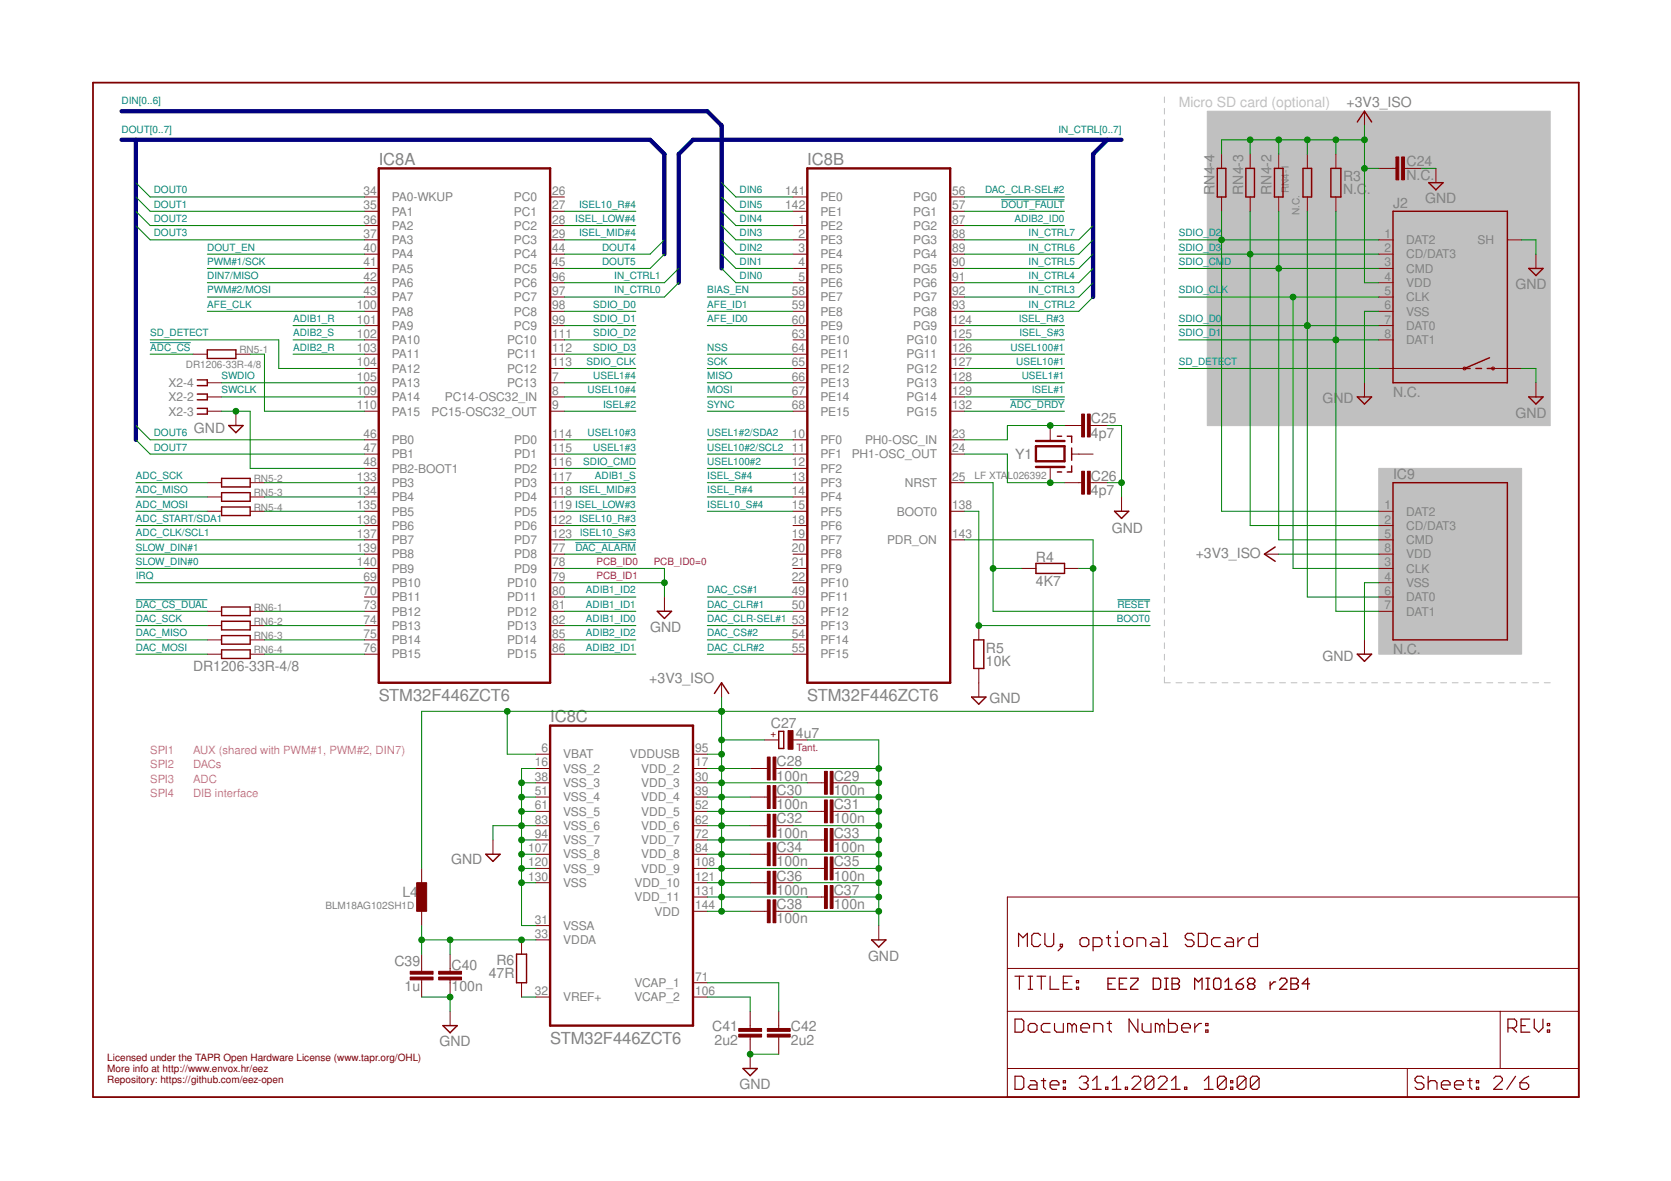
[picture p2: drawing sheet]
<svg xmlns="http://www.w3.org/2000/svg" width="297mm" height="210mm" viewBox="0 0 297 210" stroke-linecap="round" stroke-linejoin="round" font-family="sans-serif">
<g fill="none" stroke="#c0c0c0" stroke-width=".18">
<path d="M207 17.2v1M207 19.3v1M207 21.3v1M207 23.3v1M207 25.3v1M207 27.3v1.1M207 29.4v1M207 31.4v1M207 33.4v1M207 35.4v1M207 37.4v1.1M207 39.5v1"/>
<path d="M207 41.5v1M207 43.5v1M207 45.5v1M207 47.6v1M207 49.6v1M207 51.6v1M207 53.6v1M207 55.6v1.1M207 57.7v1M207 59.7v1M207 61.7v1M207 63.7v1"/>
<path d="M207 65.7v1.1M207 67.8v1M207 69.8v1M207 71.8v1M207 73.8v1M207 75.9v1M207 77.9v1M207 79.9v1M207 81.9v1M207 83.9v1.1M207 86v1M207 88v1"/>
<path d="M207 90v1M207 92v1M207 94v1.1M207 96.1v1M207 98.1v1M207 100.1v1M207 102.1v1M207 104.2v1M207 106.2v1M207 108.2v1M207 110.2v1M207 112.2v1.1"/>
<path d="M207 114.3v1M207 116.3v1M207 118.3v1M207 120.3v1h1M209 121.3h1.1M211.1 121.3h1M213.1 121.3h1.1M215.2 121.3h1M217.2 121.3h1.1M219.3 121.3h1M221.3 121.3h1.1M223.4 121.3h1"/>
<path d="M225.4 121.3h1.1M227.5 121.3h1M229.5 121.3h1M231.5 121.3h1.1M233.6 121.3h1.1M235.6 121.3h1.1M237.7 121.3h1M239.7 121.3h1.1M241.8 121.3h1M243.8 121.3h1.1M245.9 121.3h1M247.9 121.3h1.1"/>
<path d="M250 121.3h1M252 121.3h1.1M254.1 121.3h1M256.1 121.3h1.1M258.1 121.3h1.1M260.2 121.3h1M262.2 121.3h1.1M264.3 121.3h1M266.3 121.3h1.1M268.4 121.3h1M270.4 121.3h1.1M272.5 121.3h1"/>
<path d="M274.5 121.3h1.1"/>
</g>
<g fill="#c0c0c0" stroke="#c0c0c0" stroke-width=".18">
<path d="M214.6 19.8h61v55.8h-61z"/>
<path d="M245.1 83.2h25.4v33.1h-25.4z"/>
</g>
<g fill="none" stroke="#800000" stroke-width=".21">
<path d="M180.4 173.5h1.6M181.1 168.2v-2.3l.7 .8 .8-.8v2.3M181.2 173.5v2.3M182.8 173.5h.8M182.8 175.8h.8M183.2 173.5v2.3M184.3 173.5h1.6M185 166.3l-.4-.4h-.8l-.4 .4v1.5l.4 .4h.8l.4-.4M185.1 173.5v2.3M185.7 165.9v1.9l.4 .4h.8l.4-.4v-1.9M186.7 173.5v2.3h1.5M188.5 167.8h.4v.4h-.4z"/>
<path d="M188.9 168.2l-.8 .8M189 174.7h.8M190.6 173.5h-1.6v2.3h1.6M191.3 175.5h.4v.3h-.4zM191.3 174.3h.4v.4h-.4zM192 167l.4-.3h.7l.4 .3v.8l-.4 .4h-.7l-.4-.4zM194.3 168.2h1.2l.4-.4v-.8l-.4-.3h-1.2v2.3M196.7 166.7h.7M197 166.3v1.5l.4 .4M198.2 168.2h.8M198.2 166.7h.4v1.5M198.6 165.5v.4"/>
<path d="M199.8 167l.4-.3h.7l.4 .3v.8l-.4 .4h-.7l-.4-.4zM202.1 168.2v-1.5h1.2l.4 .3v1.2M204.9 166.7h.7l.4 .3v1.2h-1.1l-.5-.4 .5-.4h1.1M206.8 165.9h.4v2.3M206.8 168.2h.8M212.2 166.3l-.3-.4h-.8l-.4 .4v.4l.4 .3h.8l.3 .4v.4l-.3 .4h-.8l-.4-.4M213 165.9h1.2l.4 .4v1.5l-.4 .4h-1.2zM216.9 166.7h-1.1l-.4 .3v.8l.4 .4h1.1M218.1 166.7h.8l.4 .3v1.2h-1.2l-.4-.4 .4-.4h1.2M220 166.7v1.5M221.2 166.7h-.4l-.8 .7M223.5 165.9v2.3h-1.1l-.4-.4v-.8l.4-.3h1.1"/>
<path d="M180.4 181.1h1.2l.4 .4v1.6l-.4 .4h-1.2zM180.4 191.3h1.2l.4 .4v1.5l-.4 .4h-1.2zM182.8 182.3l.4-.4h.7l.4 .4v.8l-.4 .4h-.7l-.4-.4zM183.2 192.1h.7l.4 .3v1.2h-1.1l-.4-.4 .4-.4h1.1M185.1 192.1h.8M185.5 191.7v1.5l.4 .4M186.7 192.8h1.5v-.4l-.4-.3h-.8l-.3 .3v.8l.3 .4h.8M186.7 181.9h-1.2l-.4 .4v.8l.4 .4h1.2M187.5 181.9v1.2l.3 .4h1.2v-1.6M189 193.2h.4v.4h-.4zM189 192.1h.4v.3h-.4zM190.6 182.3l-.4-.4h-.4v1.6"/>
<path d="M190.6 182.3l.4-.4 .3 .4v1.2M190.6 182.3v1.2M191.9 191.7l.4-.4h.7l.4 .4v.4l-.4 .3M192.1 182.7h1.6v-.4l-.4-.4h-.8l-.4 .4v.8l.4 .4h.8M192.6 192.4h.4M193 192.4l.4 .4v.4l-.4 .4h-.7l-.4-.4M194.2 193.6h1.5M194.2 192.1l.8-.8v2.3M194.5 183.5v-1.6h1.1l.4 .4v1.2M196.5 193.2h.4v.4h-.4zM196.8 181.9h.8M197.2 181.5v1.6l.4 .4"/>
<path d="M197.7 193.6h1.6M197.7 192.1l.8-.8v2.3M200 193.2h.4v.4h-.4zM201.2 191.7l.4-.4h.8l.4 .4v.4l-1.6 1.5h1.6M202.3 181.1v2.4l-1.6-2.4v2.4M203 181.9v1.2l.4 .4h1.2v-1.6M205.1 191.7v1.5l-.4 .4h-.8l-.3-.4M205.1 191.7l-.4-.4h-.8l-.3 .4v1.5M205.1 191.7l-1.5 1.5M205.9 191.7l.4-.4h.8l.4 .4v.4l-1.6 1.5h1.6M206.2 182.3l-.4-.4h-.4v1.6M206.2 182.3v1.2"/>
<path d="M206.2 182.3l.3-.4 .4 .4v1.2M207.7 181.1v2.4h1.2l.4-.4v-.8l-.4-.4h-1.2M208.2 193.6h1.6M208.2 192.1l.8-.8v2.3M210.1 182.7h1.5v-.4l-.4-.4h-.8l-.3 .4v.8l.3 .4h.8M210.6 193.2h.4v.4h-.4zM212.4 181.9v1.6M213.6 181.9h-.4l-.8 .8M214.1 193.6h1.5M214.1 192.1l.8-.8v2.3M214.3 183.1h.4v.4h-.4zM214.3 181.9h.4v.4h-.4z"/>
<path d="M218 191.7v1.5l-.4 .4h-.8l-.4-.4M218 191.7l-.4-.4h-.8l-.4 .4v1.5M218 191.7l-1.6 1.5M218.8 193.2h.3v.4h-.3zM218.8 192.1h.3v.3h-.3zM221.5 191.7v1.5l-.4 .4h-.8l-.4-.4M221.5 191.7l-.4-.4h-.8l-.4 .4v1.5M221.5 191.7l-1.6 1.5M223.8 191.7v1.5l-.4 .4h-.7l-.4-.4M223.8 191.7l-.4-.4h-.7l-.4 .4v1.5M223.8 191.7l-1.5 1.5M253.1 191.7l-.4-.4h-.8l-.4 .4v.4l.4 .3h.8l.4 .4v.4l-.4 .4h-.8l-.4-.4"/>
<path d="M253.9 192.4l.4-.3h.8l.3 .3v1.2M253.9 191.3v2.3M256.2 192.8h1.6v-.4l-.4-.3h-.8l-.4 .3v.8l.4 .4h.8M258.6 192.8h1.5v-.4l-.4-.3h-.7l-.4 .3v.8l.4 .4h.7M260.9 192.1h.8M261.3 191.7v1.5l.4 .4M262.4 193.2h.4v.4h-.4zM262.4 192.1h.4v.3h-.4zM265.5 191.7l.4-.4h.8l.4 .4v.4l-1.6 1.5h1.6M268.1 182.7h1.1l.4-.4v-.8l-.4-.4h-1.1v2.4M268.8 182.7l.8 .8M269.4 191.3l-1.6 2.3"/>
<path d="M270.2 192.4h1.2l.3 .4v.4l-.3 .4h-.8l-.4-.4zM270.4 182.3h.8M271.7 191.3l-.7 .4-.8 .7M271.9 181.1h-1.5v2.4h1.5M272.7 181.1v1.6l.8 .8 .8-.8v-1.6M275.1 183.1h.4v.4h-.4zM275.1 181.9h.4v.4h-.4z"/>
</g>
<path d="M16.5 14.7h264.1v180.3h-264.1z" fill="none" stroke="#800000" stroke-width=".32"/>
<g fill="none" stroke="#800000" stroke-width=".18">
<path d="M242.5 19.8v2.5M64.8 35h2.5M64.8 37.5h2.5M97.8 35h2.5M97.8 37.5h2.5M141 35h2.5M141 37.5h2.5M168.9 35h2.5M168.9 37.5h2.5M217.1 27.4v2.5M217.1 35v2.5M222.2 27.4v2.5"/>
<path d="M222.2 35v2.5M227.3 27.4v2.5M227.3 35v2.5M232.4 27.4v2.5M232.4 35v2.5M237.5 27.4v2.5M237.5 35v2.5M245.1 29.9h3M249.7 29.9h3M255.2 29.9v2.6M64.8 40.1h2.5M64.8 42.6h2.5"/>
<path d="M64.8 45.2h2.5M64.8 47.7h2.5M64.8 50.2h2.5M64.8 52.8h2.5M64.8 55.3h2.5M64.8 57.9h2.5M97.8 40.1h2.5M97.8 42.6h2.5M97.8 45.2h2.5M97.8 47.7h2.5M97.8 50.2h2.5M97.8 52.8h2.5"/>
<path d="M97.8 55.3h2.5M97.8 57.9h2.5M141 40.1h2.5M141 42.6h2.5M141 45.2h2.5M141 47.7h2.5M141 50.2h2.5M141 52.8h2.5M141 55.3h2.5M141 57.9h2.5M168.9 40.1h2.5M168.9 42.6h2.5"/>
<path d="M168.9 45.2h2.5M168.9 47.7h2.5M168.9 50.2h2.5M168.9 52.8h2.5M168.9 55.3h2.5M168.9 57.9h2.5M245.1 42.6h2.5M245.1 45.2h2.5M245.1 47.7h2.5M245.1 50.2h2.5M245.1 52.8h2.5M245.1 55.3h2.5"/>
<path d="M245.1 57.9h2.5M267.9 42.6h2.6M273 45.2v2.5M34.3 62.9h2.6M36.9 68h2.5M36.9 70.5h2.5M36.9 73.1h2.5M41.9 73.1v2.5M41.9 62.9h2.6M64.8 60.4h2.5M64.8 62.9h2.5M64.8 65.5h2.5"/>
<path d="M64.8 68h2.5M64.8 70.5h2.5M64.8 73.1h2.5M64.8 78.2h2.5M97.8 60.4h2.5M97.8 62.9h2.5M97.8 65.5h2.5M97.8 68h2.5M97.8 70.5h2.5M97.8 73.1h2.5M97.8 78.2h2.5M141 60.4h2.5"/>
<path d="M141 62.9h2.5M141 65.5h2.5M141 68h2.5M141 70.5h2.5M141 73.1h2.5M141 78.2h2.5M168.9 60.4h2.5M168.9 62.9h2.5M168.9 65.5h2.5M168.9 68h2.5M168.9 70.5h2.5M168.9 73.1h2.5"/>
<path d="M168.9 78.2h2.5M186.7 75.6v2.6M189.2 75.6h3.1M193.8 75.6h3M242.5 68v2.5M245.1 60.4h2.5M245.1 65.5h15.2M265.4 65.5h5.1M273 68v2.5M36.9 85.8h2.5M36.9 88.3h2.5M36.9 90.9h2.5"/>
<path d="M44.5 85.8h2.5M44.5 88.3h2.5M44.5 90.9h2.5M64.8 80.7h2.5M64.8 83.2h2.5M64.8 85.8h2.5M64.8 88.3h2.5M64.8 90.9h2.5M64.8 93.4h2.5M64.8 95.9h2.5M64.8 98.5h2.5M97.8 80.7h2.5"/>
<path d="M97.8 83.2h2.5M97.8 85.8h2.5M97.8 88.3h2.5M97.8 90.9h2.5M97.8 93.4h2.5M97.8 95.9h2.5M97.8 98.5h2.5M141 80.7h2.5M141 83.2h2.5M141 85.8h2.5M141 88.3h2.5M141 90.9h2.5"/>
<path d="M141 93.4h2.5M141 95.9h2.5M141 98.5h2.5M168.9 80.7h2.5M168.9 85.8h2.5M168.9 90.9h2.5M168.9 95.9h2.5M186.7 83.2v2.6M189.2 85.8h3.1M190.5 80.7h3.8M193.8 85.8h3M199.4 88.3v2.6"/>
<path d="M224.8 98.5h2.5M245.1 90.9h2.5M245.1 93.4h2.5M245.1 95.9h2.5M245.1 98.5h2.5M36.9 108.6h2.5M36.9 111.2h2.5M36.9 113.7h2.5M36.9 116.3h2.5M44.5 108.6h2.5M44.5 111.2h2.5M44.5 113.7h2.5"/>
<path d="M44.5 116.3h2.5M64.8 101h2.5M64.8 103.6h2.5M64.8 106.1h2.5M64.8 108.6h2.5M64.8 111.2h2.5M64.8 113.7h2.5M64.8 116.3h2.5M97.8 101h2.5M97.8 103.6h2.5M97.8 106.1h2.5M97.8 108.6h2.5"/>
<path d="M97.8 111.2h2.5M97.8 113.7h2.5M97.8 116.3h2.5M118.1 106.1v2.5M141 101h2.5M141 103.6h2.5M141 106.1h2.5M141 108.6h2.5M141 111.2h2.5M141 113.7h2.5M141 116.3h2.5M174 111.2v2.5"/>
<path d="M174 118.8v5.1M181.6 101h2.5M189.2 101h2.6M242.5 113.7v2.6M245.1 101h2.5M245.1 103.6h2.5M245.1 106.1h2.5M245.1 108.6h2.5M95.2 136.6h2.6M95.2 139.1h2.6M95.2 134h2.6M123.2 136.6h2.5"/>
<path d="M123.2 139.1h2.5M123.2 134h2.5M128.3 121.3v2.6M133.3 136.6h3.1M135.9 131.5h2.5M137.9 136.6h3.1M141 131.5h2.5M143.5 139.1h3.1M148.1 139.1h3M75 154.3v2.6M87.6 149.3v2.5M95.2 141.7h2.6"/>
<path d="M95.2 144.2h2.6M95.2 146.7h2.6M95.2 149.3h2.6M95.2 151.8h2.6M95.2 154.3h2.6M95.2 156.9h2.6M123.2 159.4h2.5M123.2 141.7h2.5M123.2 144.2h2.5M123.2 146.7h2.5M123.2 149.3h2.5M123.2 151.8h2.5"/>
<path d="M123.2 154.3h2.5M123.2 156.9h2.5M133.3 141.7h3.1M133.3 146.7h3.1M133.3 151.8h3.1M133.3 156.9h3.1M137.9 141.7h3.1M137.9 146.7h3.1M137.9 151.8h3.1M137.9 156.9h3.1M143.5 159.4h3.1M143.5 144.2h3.1"/>
<path d="M143.5 149.3h3.1M143.5 154.3h3.1M148.1 159.4h3M148.1 144.2h3M148.1 149.3h3M148.1 154.3h3M179.1 159.4h101.5v35.6h-101.5zM75 162v2.5M75 169.6v3M75 174.2v3M80 169.6v3M80 174.2v3"/>
<path d="M80 179.7v2.6M92.7 167v2.6M92.7 174.7v2.5M95.2 164.5h2.6M95.2 177.2h2.6M95.2 167h2.6M123.2 177.2h2.5M123.2 162h2.5M123.2 174.7h2.5M133.3 162h3.1M133.3 179.7v3.1M137.9 162h3.1"/>
<path d="M138.4 179.7v3.1M156.2 164.5v2.5M179.1 179.7h101.5M179.1 172.1h101.5M266.7 179.7v10.2M133.3 184.3v5.6M138.4 184.3v3.1M179.1 189.9h101.5M250.2 189.9v5.1"/>
<circle cx="260.3" cy="65.5" r=".25"/>
<circle cx="265.4" cy="65.5" r=".25"/>
</g>
<g fill="none" stroke="#800000" stroke-width=".23">
<path d="M197 174.9h.6M198.3 173.9h-1.3v1.9h1.3M199 174.9h.6M200.3 173.9h-1.3v1.9h1.3M201 173.9h1.3v.3l-1.3 1.3v.3h1.3M205 173.9h1l.3 .3v1.3l-.3 .3h-1zM207 173.9h.7M207 175.8h.7M207.3 173.9v1.9M208.3 173.9h1l.4 .3v.3l-.4 .4 .4 .3v.3l-.4 .3h-1zM208.3 174.9h1M212.4 175.8v-1.9l.6 .6 .7-.6v1.9"/>
<path d="M214.4 173.9h.6M214.4 175.8h.6M214.7 173.9v1.9M216 173.9h.7l.3 .3v1.3l-.3 .3h-.7l-.3-.3v-1.3zM217.7 175.8h1.3M217.7 174.5l.7-.6v1.9M219.8 174.9h.9l.3 .3v.3l-.3 .3h-.6l-.3-.3zM221 173.9l-.6 .3-.6 .7M222.1 174.9l-.3-.4v-.3l.3-.3h.6l.4 .3v.3l-.4 .4M222.1 174.9l-.3 .3v.3l.3 .3h.6l.4-.3v-.3l-.4-.3M222.1 174.9h.6M225.8 174.5v1.3"/>
<path d="M226.8 174.5h-.4l-.6 .7M227.5 174.2l.3-.3h.6l.4 .3v.3l-1.3 1.3h1.3M229.5 173.9h.9l.4 .3v.3l-.4 .4 .4 .3v.3l-.4 .3h-.9zM229.5 174.9h.9M232.8 174.9h-1.3l1-1v1.9"/>
</g>
<g fill="none" stroke="#800000" stroke-width=".25">
<path d="M216.4 29.9h1.5v5.1h-1.5zM221.5 29.9h1.5v5.1h-1.5zM226.5 29.9h1.6v5.1h-1.6zM231.6 29.9h1.6v5.1h-1.6zM236.6 29.9h1.8v5.1h-1.8zM241.3 21.7l1.2-1.9 1.3 1.9M247.6 37.5h20.3v30.5h-20.3zM254 32.5h2.5l-1.3 1.2zM271.8 47.7h2.5l-1.3 1.3zM35.1 70h1.8v1.1h-1.8M35.1 67.5h1.8v1h-1.8M35.1 72.6h1.8v1h-1.8"/>
<path d="M36.9 62.2h5v1.5h-5zM40.7 75.6h2.5l-1.3 1.3zM188 77.5h.7M189.7 77.5h.8v1.1M190.5 79.6v2.2M241.3 70.5h2.5l-1.3 1.3zM262.4 65.5h1M264.4 65.5h1M264.8 63.6l-4.5 1.9h1M271.8 70.5h2.5l-1.3 1.3zM39.4 85h5.1v1.6h-5.1zM39.4 87.6h5.1v1.5h-5.1z"/>
<path d="M39.4 90.1h5.1v1.5h-5.1zM188 83.9h.7M190.5 82.8v1.1h-.8M198.1 90.9h2.5l-1.2 1.2zM226.7 97.2l-1.9 1.3 1.9 1.3M247.6 85.8h20.3v27.9h-20.3zM39.4 107.9h5.1v1.5h-5.1zM39.4 110.4h5.1v1.6h-5.1zM39.4 113h5.1v1.5h-5.1zM39.4 115.5h5.1v1.5h-5.1zM116.8 108.6h2.6l-1.3 1.3zM173.1 113.7h1.8v5.1h-1.8z"/>
<path d="M184.1 100.1h5.1v1.8h-5.1zM241.3 116.3h2.5l-1.3 1.2zM127 123.3l1.3-2 1.2 2M138.4 130h.9v3h-.9zM172.7 123.9h2.6l-1.3 1.3zM86.4 151.8h2.5l-1.3 1.3zM91.8 169.6h1.8v5.1h-1.8zM154.9 167h2.6l-1.3 1.3zM78.7 182.3h2.6l-1.3 1.3zM132.1 189.9h2.5l-1.3 1.3z"/>
</g>
<path d="M67.3 29.9h30.5v91.4h-30.5zM143.5 29.9h25.4v91.4h-25.4zM184.1 79.3h5.1v2.7h-5.1zM184.1 78.4h5.1M184.1 83h5.1M97.8 129h25.4v53.3h-25.4z" fill="none" stroke="#800000" stroke-width=".42"/>
<g fill="#800000" stroke="#800000" stroke-width=".18">
<path d="M78 173.7h4v.5h-4z"/>
<path d="M78 172.6h4v.5h-4z"/>
<path d="M137.4 134.6h.5v4h-.5z"/>
<path d="M136.4 134.6h.5v4h-.5z"/>
<path d="M147.6 137.1h.5v4.1h-.5z"/>
<path d="M146.6 137.1h.5v4.1h-.5z"/>
<path d="M137.4 139.6h.5v4.1h-.5z"/>
<path d="M136.4 139.6h.5v4.1h-.5z"/>
<path d="M147.6 142.2h.5v4h-.5z"/>
<path d="M146.6 142.2h.5v4h-.5z"/>
<path d="M137.4 144.7h.5v4.1h-.5z"/>
<path d="M136.4 144.7h.5v4.1h-.5z"/>
<path d="M147.6 147.3h.5v4h-.5z"/>
<path d="M146.6 147.3h.5v4h-.5z"/>
<path d="M137.4 149.8h.5v4.1h-.5z"/>
<path d="M136.4 149.8h.5v4.1h-.5z"/>
<path d="M147.6 152.3h.5v4.1h-.5z"/>
<path d="M146.6 152.3h.5v4.1h-.5z"/>
<path d="M137.4 154.9h.5v4h-.5z"/>
<path d="M136.4 154.9h.5v4h-.5z"/>
<path d="M147.6 157.4h.5v4.1h-.5z"/>
<path d="M146.6 157.4h.5v4.1h-.5z"/>
<path d="M137.4 159.9h.5v4.1h-.5z"/>
<path d="M136.4 159.9h.5v4.1h-.5z"/>
<path d="M74.1 156.9h1.7v5.1h-1.7z"/>
<path d="M131.3 182.8h4.1v.5h-4.1z"/>
<path d="M131.3 183.8h4.1v.5h-4.1z"/>
<path d="M136.4 182.8h4.1v.5h-4.1z"/>
<path d="M136.4 183.8h4.1v.5h-4.1z"/>
<path d="M72.9 173.7h4.1v.5h-4.1z"/>
<path d="M72.9 172.6h4.1v.5h-4.1z"/>
<path d="M140.1 129.9h.9v3.3h-.9z"/>
<path d="M249.2 27.9h.5v4.1h-.5z"/>
<path d="M248.1 27.9h.5v4.1h-.5z"/>
<path d="M192.3 73.6h.5v4.1h-.5z"/>
<path d="M193.3 73.6h.5v4.1h-.5z"/>
<path d="M192.3 83.8h.5v4h-.5z"/>
<path d="M193.3 83.8h.5v4h-.5z"/>
</g>
<path d="M21.6 19.8h104.1l2.6 2.5v25.4M21.6 24.8h94l2.5 2.6v17.8M24.2 24.8v53.4M196.8 24.8l-2.5 2.6v25.4M199.4 24.8h-76.2l-2.6 2.6v22.8" fill="none" stroke="#000080" stroke-width=".76"/>
<g fill="none" stroke="#008000" stroke-width=".18">
<path d="M24.2 35l2.5 2.5h38.1M24.2 37.5l2.5 2.6h38.1M24.2 32.5l2.5 2.5h38.1M100.3 37.5h12.7M128.3 35l2.5 2.5h10.2M128.3 37.5l2.5 2.6h10.2M128.3 32.5l2.5 2.5h10.2M171.4 37.5h17.8M171.4 35h17.8M217.1 37.5v53.4h28M222.2 24.8v2.6M222.2 37.5v55.9h22.9"/>
<path d="M227.3 24.8v2.6M227.3 37.5v58.4h17.8M232.4 24.8v2.6M232.4 37.5v68.6h12.7M237.5 37.5v71.1h7.6M237.5 24.8v2.6M242.5 29.9h2.6M242.5 22.3v27.9h2.6M242.5 24.8h-25.4v2.6M252.7 29.9h2.5M24.2 40.1l2.5 2.5h38.1M36.9 55.3h27.9"/>
<path d="M36.9 50.2h27.9M36.9 45.2h27.9M36.9 52.8h27.9M36.9 47.7h27.9M52.1 57.9h12.7M100.3 42.6h12.7M100.3 55.3h12.7M100.3 57.9h12.7M100.3 40.1h12.7M118.1 42.6l-2.5 2.6h-15.3M118.1 45.2l-2.5 2.5h-15.3M120.6 47.7l-2.5 2.5h-17.8"/>
<path d="M120.6 50.2l-2.5 2.6h-17.8M125.7 55.3h15.3M125.7 57.9h15.3M125.7 52.8h15.3M128.3 40.1l2.5 2.5h10.2M128.3 47.7l2.5 2.5h10.2M128.3 42.6l2.5 2.6h10.2M128.3 45.2l2.5 2.5h10.2M171.4 57.9h17.8M171.4 40.1h17.8M194.3 40.1l-2.5 2.5h-20.4M194.3 52.8l-2.5 2.5h-20.4"/>
<path d="M194.3 47.7l-2.5 2.5h-20.4M194.3 42.6l-2.5 2.6h-20.4M194.3 50.2l-2.5 2.6h-20.4M194.3 45.2l-2.5 2.5h-20.4M209.5 42.6h35.6M209.5 57.9h35.6M209.5 45.2h35.6M209.5 52.8h35.6M209.5 47.7h35.6M229.8 52.8v48.2h15.3M245.1 55.3h-2.6v12.7M270.5 42.6h2.5v2.6"/>
<path d="M24.2 78.2l2.5 2.5h38.1M24.2 75.6l2.5 2.6h38.1M26.7 60.4h22.9v5.1h15.2M26.7 62.9h7.6M39.4 73.1h5.1v10.1h20.3M39.4 68h25.4M39.4 70.5h25.4M44.5 62.9h2.5v10.2h17.8M52.1 62.9h12.7M52.1 60.4h12.7M100.3 65.5h12.7M100.3 73.1h12.7"/>
<path d="M100.3 68h12.7M100.3 70.5h12.7M100.3 62.9h12.7M100.3 60.4h12.7M100.3 78.2h12.7M125.7 65.5h15.3M125.7 73.1h15.3M125.7 68h15.3M125.7 70.5h15.3M125.7 62.9h15.3M125.7 78.2h15.3M171.4 65.5h17.8"/>
<path d="M171.4 73.1h17.8M171.4 68h17.8M171.4 70.5h17.8M171.4 62.9h17.8M171.4 60.4h17.8M189.2 75.6h-10.1v2.6h-7.7M196.8 75.6h2.6v12.7M209.5 65.5h35.6M209.5 60.4h35.6M270.5 65.5h2.5v2.5M24.2 85.8h12.7M24.2 90.9h12.7"/>
<path d="M24.2 98.5h40.6M24.2 95.9h40.6M24.2 93.4h40.6M24.2 88.3h12.7M47 85.8h17.8M47 90.9h17.8M47 88.3h17.8M100.3 83.2h12.7M100.3 85.8h12.7M100.3 90.9h12.7M100.3 98.5h12.7M100.3 95.9h12.7"/>
<path d="M100.3 93.4h12.7M100.3 88.3h12.7M100.3 80.7h12.7M125.7 83.2h15.3M125.7 85.8h15.3M125.7 90.9h15.3M125.7 88.3h15.3M125.7 80.7h15.3M171.4 85.8h5.1v22.8h27.9M171.4 80.7h7.7v5.1h10.1M171.4 90.9h2.6v20.3h30.4M171.4 95.9h22.9v30.5h-119.3v27.9"/>
<path d="M196.8 85.8h2.6M227.3 98.5h17.8M24.2 103.6h40.6M24.2 101h40.6M24.2 108.6h12.7M24.2 111.2h12.7M24.2 113.7h12.7M24.2 116.3h12.7M47 108.6h17.8M47 111.2h17.8M47 113.7h17.8M47 116.3h17.8"/>
<path d="M100.3 103.6h17.8M100.3 101h17.8v5.1M100.3 108.6h12.7M100.3 111.2h12.7M100.3 106.1h12.7M100.3 113.7h12.7M100.3 116.3h12.7M125.7 108.6h15.3M125.7 111.2h15.3M125.7 106.1h15.3M125.7 113.7h15.3M125.7 116.3h15.3"/>
<path d="M176.5 101h5.1M191.8 101h2.5M245.1 103.6h-2.6v10.1M90.2 126.4v7.6h5M92.7 139.1h2.5M95.2 136.6h-2.5v27.9h2.5M125.7 136.6h7.6M125.7 139.1h17.8M125.7 134h2.6M128.3 131.5h7.6M128.3 123.9v38.1M141 136.6h15.2"/>
<path d="M143.5 131.5h12.7v33M151.1 139.1h5.1M92.7 144.2h2.5M92.7 149.3h2.5M92.7 154.3h2.5M92.7 141.7h2.5M92.7 151.8h2.5M92.7 156.9h2.5M95.2 146.7h-7.6v2.6M125.7 144.2h17.8M125.7 149.3h17.8M125.7 154.3h17.8"/>
<path d="M125.7 159.4h17.8M125.7 141.7h7.6M125.7 146.7h7.6M125.7 151.8h7.6M125.7 156.9h7.6M141 141.7h15.2M141 146.7h15.2M141 151.8h15.2M141 156.9h15.2M151.1 144.2h5.1M151.1 149.3h5.1M151.1 154.3h5.1"/>
<path d="M151.1 159.4h5.1M75 177.2h5v2.5M75 164.5v5.1M75 167h20.2M80 167v2.6M92.7 177.2h2.5M125.7 162h7.6M125.7 177.2h7.6v2.5M125.7 174.7h12.7v5M141 162h15.2M133.3 187.4h5.1"/>
</g>
<g fill="#008000" stroke="#008000" stroke-width=".18">
<circle cx="156.2" cy="139.1" r=".51"/>
<circle cx="156.2" cy="144.2" r=".51"/>
<circle cx="156.2" cy="149.3" r=".51"/>
<circle cx="156.2" cy="154.3" r=".51"/>
<circle cx="156.2" cy="159.4" r=".51"/>
<circle cx="156.2" cy="141.7" r=".51"/>
<circle cx="156.2" cy="146.7" r=".51"/>
<circle cx="156.2" cy="151.8" r=".51"/>
<circle cx="156.2" cy="156.9" r=".51"/>
<circle cx="156.2" cy="162" r=".51"/>
<circle cx="156.2" cy="136.6" r=".51"/>
<circle cx="92.7" cy="139.1" r=".51"/>
<circle cx="92.7" cy="141.7" r=".51"/>
<circle cx="92.7" cy="144.2" r=".51"/>
<circle cx="92.7" cy="146.7" r=".51"/>
<circle cx="92.7" cy="149.3" r=".51"/>
<circle cx="92.7" cy="151.8" r=".51"/>
<circle cx="92.7" cy="154.3" r=".51"/>
<circle cx="92.7" cy="156.9" r=".51"/>
<circle cx="133.3" cy="187.4" r=".51"/>
<circle cx="80" cy="177.2" r=".51"/>
<circle cx="41.9" cy="73.1" r=".51"/>
<circle cx="199.4" cy="85.8" r=".51"/>
<circle cx="118.1" cy="103.6" r=".51"/>
<circle cx="176.5" cy="101" r=".51"/>
<circle cx="174" cy="111.2" r=".51"/>
<circle cx="242.5" cy="29.9" r=".51"/>
<circle cx="242.5" cy="24.8" r=".51"/>
<circle cx="222.2" cy="24.8" r=".51"/>
<circle cx="227.3" cy="24.8" r=".51"/>
<circle cx="232.4" cy="24.8" r=".51"/>
<circle cx="237.5" cy="24.8" r=".51"/>
<circle cx="128.3" cy="162" r=".51"/>
<circle cx="128.3" cy="159.4" r=".51"/>
<circle cx="128.3" cy="156.9" r=".51"/>
<circle cx="128.3" cy="154.3" r=".51"/>
<circle cx="128.3" cy="151.8" r=".51"/>
<circle cx="128.3" cy="149.3" r=".51"/>
<circle cx="128.3" cy="146.7" r=".51"/>
<circle cx="128.3" cy="144.2" r=".51"/>
<circle cx="128.3" cy="141.7" r=".51"/>
<circle cx="128.3" cy="139.1" r=".51"/>
<circle cx="128.3" cy="136.6" r=".51"/>
<circle cx="128.3" cy="134" r=".51"/>
<circle cx="128.3" cy="131.5" r=".51"/>
<circle cx="128.3" cy="126.4" r=".51"/>
<circle cx="90.2" cy="126.4" r=".51"/>
<circle cx="194.3" cy="101" r=".51"/>
<circle cx="75" cy="167" r=".51"/>
<circle cx="92.7" cy="167" r=".51"/>
<circle cx="80" cy="167" r=".51"/>
<circle cx="232.4" cy="57.9" r=".51"/>
<circle cx="237.5" cy="60.4" r=".51"/>
<circle cx="217.1" cy="42.6" r=".51"/>
<circle cx="222.2" cy="45.2" r=".51"/>
<circle cx="229.8" cy="52.8" r=".51"/>
<circle cx="227.3" cy="47.7" r=".51"/>
<circle cx="186.7" cy="75.6" r=".51"/>
<circle cx="186.7" cy="85.8" r=".51"/>
</g>
<path d="M178 35.5h11.2M26.7 60.9h7.2M179.6 71h9.6M102.3 96.4h10.7M24.2 106.6h12.7M198.6 106.6h5.8" fill="none" stroke="#008080" stroke-width=".18"/>
<g font-size="2.9" fill="#808080">
<text x="67.3" y="29.3">IC8A</text>
<text x="143.5" y="29.3">IC8B</text>
<text x="67.3" y="124.5">STM32F446ZCT6</text>
<text x="143.5" y="124.5">STM32F446ZCT6</text>
<text x="97.8" y="128.3">IC8C</text>
<text x="97.8" y="185.5">STM32F446ZCT6</text>
</g>
<text font-size="2.5" fill="#c0c0c0" x="209.5" y="19">Micro SD card (optional)</text>
<g font-size="2.5" fill="#808080">
<text x="239.4" y="19">+3V3_ISO</text>
<text x="250" y="29.4">C24</text>
<text x="215.9" y="34.6" transform="rotate(-90 215.9 34.6)">RN4-4</text>
<text x="221" y="34.6" transform="rotate(-90 221 34.6)">RN4-3</text>
<text x="226" y="34.6" transform="rotate(-90 226 34.6)">RN4-2</text>
<text x="238.7" y="34.5">N.C</text>
<text x="238.7" y="32.2">R3</text>
<text x="243" y="34.5">.</text>
<text x="250" y="32">N.C.</text>
<text x="247.6" y="36.9">J2</text>
<text x="253.3" y="36.2">GND</text>
<text x="269.4" y="51.4">GND</text>
<text x="235.1" y="71.7">GND</text>
<text x="247.6" y="70.6">N.C.</text>
<text x="34.5" y="76.9">GND</text>
<text x="193.9" y="77.8">4p7</text>
<text x="193.9" y="75.3">C25</text>
<text x="269.4" y="74.2">GND</text>
<text x="180.5" y="81.6">Y1</text>
<text x="193.9" y="88">4p7</text>
<text x="193.9" y="85.4">C26</text>
<text x="247.6" y="85.2">IC9</text>
<text x="197.6" y="94.7">GND</text>
<text x="184.1" y="99.9">R4</text>
<text x="212.6" y="99.1">+3V3_ISO</text>
<text x="184.1" y="104.1">4K7</text>
<text x="115.6" y="112.3">GND</text>
<text x="34.3" y="119.3">DR1206-33R-4/8</text>
<text x="175.3" y="118.3">10K</text>
<text x="175.3" y="116">R5</text>
<text x="235.1" y="117.4">GND</text>
<text x="247.6" y="116.3">N.C.</text>
<text x="115.4" y="121.3">+3V3_ISO</text>
<text x="175.9" y="125">GND</text>
<text x="137" y="129.3">C27</text>
<text x="141.5" y="131.2">4u7</text>
<text x="138" y="136.2">C28</text>
<text x="138" y="138.7">100n</text>
<text x="138" y="143.8">100n</text>
<text x="138" y="141.3">C30</text>
<text x="148.2" y="141.3">100n</text>
<text x="148.2" y="138.7">C29</text>
<text x="148.2" y="143.8">C31</text>
<text x="138" y="148.9">100n</text>
<text x="138" y="146.4">C32</text>
<text x="148.2" y="146.4">100n</text>
<text x="148.2" y="148.9">C33</text>
<text x="80.2" y="153.6">GND</text>
<text x="138" y="154">100n</text>
<text x="138" y="151.4">C34</text>
<text x="148.2" y="151.4">100n</text>
<text x="148.2" y="154">C35</text>
<text x="71.5" y="159.4">L4</text>
<text x="138" y="159.1">100n</text>
<text x="138" y="156.5">C36</text>
<text x="138" y="161.6">C38</text>
<text x="148.2" y="156.5">100n</text>
<text x="148.2" y="161.6">100n</text>
<text x="148.2" y="159.1">C37</text>
<text x="138" y="164.1">100n</text>
<text x="70.1" y="171.8">C39</text>
<text x="80.3" y="172.4">C40</text>
<text x="86.9" y="173.8">47R</text>
<text x="88.3" y="171.6">R6</text>
<text x="154.3" y="170.7">GND</text>
<text x="71.9" y="176.2">1u</text>
<text x="80.3" y="176.2">100n</text>
<text x="78.1" y="186">GND</text>
<text x="126.6" y="183.2">C41</text>
<text x="127" y="185.7">2u2</text>
<text x="140.6" y="185.7">2u2</text>
<text x="140.6" y="183.2">C42</text>
<text x="131.4" y="193.6">GND</text>
</g>
<g font-size="2.1" fill="#808080">
<text x="64.6" y="34.7">34</text>
<text x="69.7" y="35.8">PA0-WKUP</text>
<text x="91.4" y="35.8">PC0</text>
<text x="98.2" y="34.7">26</text>
<text x="139.6" y="34.7">141</text>
<text x="145.8" y="35.8">PE0</text>
<text x="162.3" y="35.8">PG0</text>
<text x="169.3" y="34.7">56</text>
<text x="64.6" y="37.2">35</text>
<text x="64.6" y="39.7">36</text>
<text x="69.7" y="38.3">PA1</text>
<text x="69.7" y="40.8">PA2</text>
<text x="91.4" y="38.3">PC1</text>
<text x="91.4" y="40.8">PC2</text>
<text x="98.2" y="37.2">27</text>
<text x="98.2" y="39.7">28</text>
<text x="139.6" y="37.2">142</text>
<text x="142" y="39.7">1</text>
<text x="145.8" y="38.3">PE1</text>
<text x="145.8" y="40.8">PE2</text>
<text x="162.3" y="38.3">PG1</text>
<text x="162.3" y="40.8">PG2</text>
<text x="169.3" y="37.2">57</text>
<text x="169.3" y="39.7">87</text>
<text x="64.6" y="42.3">37</text>
<text x="64.6" y="44.8">40</text>
<text x="64.6" y="47.3">41</text>
<text x="69.7" y="43.4">PA3</text>
<text x="69.7" y="45.9">PA4</text>
<text x="91.4" y="43.4">PC3</text>
<text x="91.4" y="45.9">PC4</text>
<text x="98.2" y="42.3">29</text>
<text x="98.2" y="44.8">44</text>
<text x="98.2" y="47.3">45</text>
<text x="142" y="42.3">2</text>
<text x="142" y="44.8">3</text>
<text x="142" y="47.3">4</text>
<text x="145.8" y="43.4">PE3</text>
<text x="145.8" y="45.9">PE4</text>
<text x="162.3" y="43.4">PG3</text>
<text x="162.3" y="45.9">PG4</text>
<text x="169.3" y="42.3">88</text>
<text x="169.3" y="44.8">89</text>
<text x="169.3" y="47.3">90</text>
<text x="246.1" y="42.3">1</text>
<text x="246.1" y="44.8">2</text>
<text x="246.1" y="47.3">3</text>
<text x="250" y="43.4">DAT2</text>
<text x="250" y="45.9">CD/DAT3</text>
<text x="262.6" y="43.4">SH</text>
<text x="64.6" y="49.9">42</text>
<text x="64.6" y="52.4">43</text>
<text x="69.7" y="48.5">PA5</text>
<text x="69.7" y="51">PA6</text>
<text x="69.7" y="53.5">PA7</text>
<text x="91.4" y="48.5">PC5</text>
<text x="91.4" y="51">PC6</text>
<text x="91.4" y="53.5">PC7</text>
<text x="98.2" y="49.9">96</text>
<text x="98.2" y="52.4">97</text>
<text x="140.8" y="52.4">58</text>
<text x="142" y="49.9">5</text>
<text x="145.8" y="48.5">PE5</text>
<text x="145.8" y="51">PE6</text>
<text x="145.8" y="53.5">PE7</text>
<text x="162.3" y="48.5">PG5</text>
<text x="162.3" y="51">PG6</text>
<text x="162.3" y="53.5">PG7</text>
<text x="169.3" y="49.9">91</text>
<text x="169.3" y="52.4">92</text>
<text x="246.1" y="49.9">4</text>
<text x="246.1" y="52.4">5</text>
<text x="250" y="48.5">CMD</text>
<text x="250" y="51">VDD</text>
<text x="250" y="53.5">CLK</text>
<text x="63.4" y="55">100</text>
<text x="63.4" y="57.5">101</text>
<text x="69.7" y="56.1">PA8</text>
<text x="69.7" y="58.6">PA9</text>
<text x="91.4" y="56.1">PC8</text>
<text x="91.4" y="58.6">PC9</text>
<text x="98.2" y="55">98</text>
<text x="98.2" y="57.5">99</text>
<text x="140.8" y="55">59</text>
<text x="140.8" y="57.5">60</text>
<text x="145.8" y="56.1">PE8</text>
<text x="145.8" y="58.6">PE9</text>
<text x="162.3" y="56.1">PG8</text>
<text x="162.3" y="58.6">PG9</text>
<text x="169.3" y="55">93</text>
<text x="169.3" y="57.5">124</text>
<text x="246.1" y="55">6</text>
<text x="246.1" y="57.5">7</text>
<text x="250" y="56.1">VSS</text>
<text x="250" y="58.6">DAT0</text>
<text x="63.4" y="60">102</text>
<text x="63.4" y="62.6">103</text>
<text x="63.4" y="65.1">104</text>
<text x="69.7" y="61.2">PA10</text>
<text x="69.7" y="63.7">PA11</text>
<text x="90.1" y="61.2">PC10</text>
<text x="90.1" y="63.7">PC11</text>
<text x="98.2" y="60">111</text>
<text x="98.2" y="62.6">112</text>
<text x="98.2" y="65.1">113</text>
<text x="140.8" y="60">63</text>
<text x="140.8" y="62.6">64</text>
<text x="140.8" y="65.1">65</text>
<text x="145.8" y="61.2">PE10</text>
<text x="145.8" y="63.7">PE11</text>
<text x="161.1" y="61.2">PG10</text>
<text x="161.1" y="63.7">PG11</text>
<text x="169.3" y="60">125</text>
<text x="169.3" y="62.6">126</text>
<text x="169.3" y="65.1">127</text>
<text x="246.1" y="60">8</text>
<text x="250" y="61.2">DAT1</text>
<text x="29.9" y="71.3">X2-2</text>
<text x="29.9" y="68.8">X2-4</text>
<text x="63.4" y="67.7">105</text>
<text x="63.4" y="70.2">109</text>
<text x="69.7" y="66.2">PA12</text>
<text x="69.7" y="68.8">PA13</text>
<text x="69.7" y="71.3">PA14</text>
<text x="79.1" y="71.3">PC14-OSC32_IN</text>
<text x="90.1" y="66.2">PC12</text>
<text x="90.1" y="68.8">PC13</text>
<text x="98.2" y="67.7">7</text>
<text x="98.2" y="70.2">8</text>
<text x="140.8" y="67.7">66</text>
<text x="140.8" y="70.2">67</text>
<text x="145.8" y="66.2">PE12</text>
<text x="145.8" y="68.8">PE13</text>
<text x="145.8" y="71.3">PE14</text>
<text x="161.1" y="66.2">PG12</text>
<text x="161.1" y="68.8">PG13</text>
<text x="161.1" y="71.3">PG14</text>
<text x="169.3" y="67.7">128</text>
<text x="169.3" y="70.2">129</text>
<text x="29.9" y="73.9">X2-3</text>
<text x="63.4" y="72.7">110</text>
<text x="64.6" y="77.8">46</text>
<text x="69.7" y="73.9">PA15</text>
<text x="76.7" y="73.9">PC15-OSC32_OUT</text>
<text x="98.2" y="72.7">9</text>
<text x="98.2" y="77.8">114</text>
<text x="140.8" y="72.7">68</text>
<text x="140.8" y="77.8">10</text>
<text x="145.8" y="73.9">PE15</text>
<text x="161.1" y="73.9">PG15</text>
<text x="169.3" y="72.7">132</text>
<text x="169.3" y="77.8">23</text>
<text x="64.6" y="80.4">47</text>
<text x="64.6" y="82.9">48</text>
<text x="69.7" y="78.9">PB0</text>
<text x="69.7" y="81.5">PB1</text>
<text x="91.4" y="78.9">PD0</text>
<text x="91.4" y="81.5">PD1</text>
<text x="98.2" y="80.4">115</text>
<text x="98.2" y="82.9">116</text>
<text x="140.8" y="80.4">11</text>
<text x="140.8" y="82.9">12</text>
<text x="145.8" y="78.9">PF0</text>
<text x="145.8" y="81.5">PF1</text>
<text x="151.4" y="81.5">PH1-OSC_OUT</text>
<text x="153.8" y="78.9">PH0-OSC_IN</text>
<text x="169.3" y="80.4">24</text>
<text x="63.4" y="85.4">133</text>
<text x="63.4" y="88">134</text>
<text x="69.7" y="84">PB2-BOOT1</text>
<text x="69.7" y="86.6">PB3</text>
<text x="69.7" y="89.1">PB4</text>
<text x="91.4" y="84">PD2</text>
<text x="91.4" y="86.6">PD3</text>
<text x="91.4" y="89.1">PD4</text>
<text x="98.2" y="85.4">117</text>
<text x="98.2" y="88">118</text>
<text x="140.8" y="85.4">13</text>
<text x="140.8" y="88">14</text>
<text x="145.8" y="84">PF2</text>
<text x="145.8" y="86.6">PF3</text>
<text x="145.8" y="89.1">PF4</text>
<text x="160.8" y="86.6">NRST</text>
<text x="169.3" y="85.4">25</text>
<text x="63.4" y="90.5">135</text>
<text x="63.4" y="93.1">136</text>
<text x="63.4" y="95.6">137</text>
<text x="69.7" y="91.6">PB5</text>
<text x="69.7" y="94.2">PB6</text>
<text x="91.4" y="91.6">PD5</text>
<text x="91.4" y="94.2">PD6</text>
<text x="98.2" y="90.5">119</text>
<text x="98.2" y="93.1">122</text>
<text x="98.2" y="95.6">123</text>
<text x="140.8" y="90.5">15</text>
<text x="140.8" y="93.1">18</text>
<text x="140.8" y="95.6">19</text>
<text x="145.8" y="91.6">PF5</text>
<text x="145.8" y="94.2">PF6</text>
<text x="159.4" y="91.6">BOOT0</text>
<text x="169.3" y="90.5">138</text>
<text x="169.3" y="95.6">143</text>
<text x="246.1" y="90.5">1</text>
<text x="246.1" y="93.1">2</text>
<text x="246.1" y="95.6">5</text>
<text x="250" y="91.6">DAT2</text>
<text x="250" y="94.2">CD/DAT3</text>
<text x="63.4" y="98.1">139</text>
<text x="63.4" y="100.7">140</text>
<text x="69.7" y="96.7">PB7</text>
<text x="69.7" y="99.3">PB8</text>
<text x="69.7" y="101.8">PB9</text>
<text x="91.4" y="96.7">PD7</text>
<text x="91.4" y="99.3">PD8</text>
<text x="91.4" y="101.8">PD9</text>
<text x="98.2" y="98.1">77</text>
<text x="98.2" y="100.7">78</text>
<text x="140.8" y="98.1">20</text>
<text x="140.8" y="100.7">21</text>
<text x="145.8" y="96.7">PF7</text>
<text x="145.8" y="99.3">PF8</text>
<text x="145.8" y="101.8">PF9</text>
<text x="157.7" y="96.7">PDR_ON</text>
<text x="246.1" y="98.1">8</text>
<text x="246.1" y="100.7">3</text>
<text x="250" y="96.7">CMD</text>
<text x="250" y="99.3">VDD</text>
<text x="250" y="101.8">CLK</text>
<text x="64.6" y="103.2">69</text>
<text x="64.6" y="105.8">70</text>
<text x="69.7" y="104.3">PB10</text>
<text x="69.7" y="106.9">PB11</text>
<text x="90.2" y="104.3">PD10</text>
<text x="90.2" y="106.9">PD11</text>
<text x="98.2" y="103.2">79</text>
<text x="98.2" y="105.8">80</text>
<text x="140.8" y="103.2">22</text>
<text x="140.8" y="105.8">49</text>
<text x="145.8" y="104.3">PF10</text>
<text x="145.8" y="106.9">PF11</text>
<text x="246.1" y="103.2">4</text>
<text x="246.1" y="105.8">6</text>
<text x="250" y="104.3">VSS</text>
<text x="250" y="106.9">DAT0</text>
<text x="64.6" y="108.3">73</text>
<text x="64.6" y="110.8">74</text>
<text x="64.6" y="113.4">75</text>
<text x="69.7" y="109.4">PB12</text>
<text x="69.7" y="112">PB13</text>
<text x="90.2" y="109.4">PD12</text>
<text x="90.2" y="112">PD13</text>
<text x="98.2" y="108.3">81</text>
<text x="98.2" y="110.8">82</text>
<text x="98.2" y="113.4">85</text>
<text x="140.8" y="108.3">50</text>
<text x="140.8" y="110.8">53</text>
<text x="140.8" y="113.4">54</text>
<text x="145.8" y="109.4">PF12</text>
<text x="145.8" y="112">PF13</text>
<text x="246.1" y="108.3">7</text>
<text x="250" y="109.4">DAT1</text>
<text x="64.6" y="115.9">76</text>
<text x="69.7" y="114.5">PB14</text>
<text x="69.7" y="117">PB15</text>
<text x="90.2" y="114.5">PD14</text>
<text x="90.2" y="117">PD15</text>
<text x="98.2" y="115.9">86</text>
<text x="140.8" y="115.9">55</text>
<text x="145.8" y="114.5">PF14</text>
<text x="145.8" y="117">PF15</text>
<text x="95.1" y="136.2">16</text>
<text x="96.3" y="133.7">6</text>
<text x="100.1" y="137.3">VSS_2</text>
<text x="100.1" y="134.8">VBAT</text>
<text x="112" y="134.8">VDDUSB</text>
<text x="114" y="137.3">VDD_2</text>
<text x="123.5" y="136.2">17</text>
<text x="123.5" y="133.7">95</text>
<text x="95.1" y="138.8">38</text>
<text x="95.1" y="141.3">51</text>
<text x="95.1" y="143.8">61</text>
<text x="100.1" y="139.9">VSS_3</text>
<text x="100.1" y="142.4">VSS_4</text>
<text x="114" y="139.9">VDD_3</text>
<text x="114" y="142.4">VDD_4</text>
<text x="123.5" y="138.8">30</text>
<text x="123.5" y="141.3">39</text>
<text x="123.5" y="143.8">52</text>
<text x="95.1" y="146.4">83</text>
<text x="95.1" y="148.9">94</text>
<text x="100.1" y="145">VSS_5</text>
<text x="100.1" y="147.5">VSS_6</text>
<text x="114" y="145">VDD_5</text>
<text x="114" y="147.5">VDD_6</text>
<text x="123.5" y="146.4">62</text>
<text x="123.5" y="148.9">72</text>
<text x="93.9" y="151.5">107</text>
<text x="93.9" y="154">120</text>
<text x="100.1" y="150">VSS_7</text>
<text x="100.1" y="152.6">VSS_8</text>
<text x="100.1" y="155.1">VSS_9</text>
<text x="114" y="150">VDD_7</text>
<text x="114" y="152.6">VDD_8</text>
<text x="114" y="155.1">VDD_9</text>
<text x="123.5" y="151.5">84</text>
<text x="123.5" y="154">108</text>
<text x="93.9" y="156.5">130</text>
<text x="100.1" y="157.7">VSS</text>
<text x="112.8" y="157.7">VDD_10</text>
<text x="112.8" y="160.2">VDD_11</text>
<text x="123.5" y="156.5">121</text>
<text x="123.5" y="159.1">131</text>
<text x="123.5" y="161.6">144</text>
<text x="95.1" y="164.2">31</text>
<text x="95.1" y="166.7">33</text>
<text x="100.1" y="165.3">VSSA</text>
<text x="100.1" y="167.8">VDDA</text>
<text x="116.3" y="162.7">VDD</text>
<text x="95.1" y="176.9">32</text>
<text x="100.1" y="178">VREF+</text>
<text x="112.8" y="175.4">VCAP_1</text>
<text x="112.8" y="178">VCAP_2</text>
<text x="123.5" y="174.3">71</text>
<text x="123.5" y="176.9">106</text>
</g>
<g font-size="2" fill="#f0f">
<text x="26.7" y="134">SPI1</text>
<text x="26.7" y="136.6">SPI2</text>
<text x="34.3" y="134">AUX (shared with PWM#1, PWM#2, DIN7)</text>
<text x="34.3" y="136.6">DACs</text>
<text x="26.7" y="139.1">SPI3</text>
<text x="26.7" y="141.7">SPI4</text>
<text x="34.3" y="139.1">ADC</text>
<text x="34.3" y="141.7">DIB interface</text>
</g>
<g font-size="1.8" fill="#008080">
<text x="21.6" y="18.5">DIN[0..6]</text>
<text x="21.6" y="23.6">DOUT[0..7]</text>
<text x="188.1" y="23.6">IN_CTRL[0..7]</text>
<text x="27.3" y="34.4">DOUT0</text>
<text x="131.4" y="34.4">DIN6</text>
<text x="175.1" y="34.4">DAC_CLR-SEL#2</text>
<text x="27.3" y="36.9">DOUT1</text>
<text x="27.3" y="39.5">DOUT2</text>
<text x="27.3" y="42">DOUT3</text>
<text x="102.3" y="39.5">ISEL_LOW#4</text>
<text x="103" y="36.9">ISEL10_R#4</text>
<text x="103" y="42">ISEL_MID#4</text>
<text x="131.4" y="39.5">DIN4</text>
<text x="131.4" y="42">DIN3</text>
<text x="131.4" y="36.9">DIN5</text>
<text x="178" y="36.9">DOUT_FAULT</text>
<text x="180.3" y="39.5">ADIB2_ID0</text>
<text x="182.8" y="42">IN_CTRL7</text>
<text x="209.5" y="42">SDIO_</text>
<text x="214.9" y="42">D2</text>
<text x="36.8" y="44.5">DOUT_EN</text>
<text x="36.8" y="47.1">PWM#1/SCK</text>
<text x="107" y="44.5">DOUT4</text>
<text x="107" y="47.1">DOUT5</text>
<text x="131.4" y="44.5">DIN2</text>
<text x="131.4" y="47.1">DIN1</text>
<text x="182.8" y="44.5">IN_CTRL6</text>
<text x="182.8" y="47.1">IN_CTRL5</text>
<text x="209.5" y="44.5">SDIO_</text>
<text x="209.5" y="47.1">SDIO_</text>
<text x="214.9" y="44.5">D3</text>
<text x="214.9" y="47.1">CM</text>
<text x="217.6" y="47.1">D</text>
<text x="36.8" y="49.6">DIN7/MISO</text>
<text x="36.8" y="52.1">PWM#2/MOSI</text>
<text x="109.2" y="52.1">IN_CTRL0</text>
<text x="109.2" y="49.6">IN_CTRL1</text>
<text x="125.7" y="52.1">BIAS_EN</text>
<text x="131.4" y="49.6">DIN0</text>
<text x="182.8" y="49.6">IN_CTRL4</text>
<text x="182.8" y="52.1">IN_CTRL3</text>
<text x="209.5" y="52.1">SDIO_</text>
<text x="214.9" y="52.1">CLK</text>
<text x="26.7" y="59.8">SD_DETECT</text>
<text x="36.8" y="54.7">AFE_CLK</text>
<text x="52.1" y="59.8">ADIB2_S</text>
<text x="52.1" y="57.2">ADIB1_R</text>
<text x="105.4" y="54.7">SDIO_D0</text>
<text x="105.4" y="57.2">SDIO_D1</text>
<text x="105.4" y="59.8">SDIO_D2</text>
<text x="125.7" y="57.2">AFE_ID0</text>
<text x="125.7" y="54.7">AFE_ID1</text>
<text x="181.1" y="57.2">ISEL_R#3</text>
<text x="181.2" y="59.8">ISEL_S#3</text>
<text x="182.8" y="54.7">IN_CTRL2</text>
<text x="209.5" y="57.2">SDIO_</text>
<text x="209.5" y="59.8">SDIO_</text>
<text x="214.9" y="57.2">D0</text>
<text x="214.9" y="59.8">D1</text>
<text x="26.7" y="62.3">ADC_CS</text>
<text x="52.1" y="62.3">ADIB2_R</text>
<text x="104.3" y="64.8">SDIO_CLK</text>
<text x="105.4" y="62.3">SDIO_D3</text>
<text x="125.7" y="64.8">SCK</text>
<text x="125.7" y="62.3">NSS</text>
<text x="179.7" y="62.3">USEL100#1</text>
<text x="180.6" y="64.8">USEL10#1</text>
<text x="209.5" y="64.8">SD_DETE</text>
<text x="217.6" y="64.8">CT</text>
<text x="39.4" y="67.4">SWDIO</text>
<text x="39.4" y="69.9">SWCLK</text>
<text x="104.5" y="69.9">USEL10#4</text>
<text x="105.5" y="67.4">USEL1#4</text>
<text x="125.7" y="67.4">MISO</text>
<text x="125.7" y="69.9">MOSI</text>
<text x="181.6" y="67.4">USEL1#1</text>
<text x="183.4" y="69.9">ISEL#1</text>
<text x="27.3" y="77.5">DOUT6</text>
<text x="104.5" y="77.5">USEL10#3</text>
<text x="107.2" y="72.5">ISEL#2</text>
<text x="125.7" y="77.5">USEL1#2/SDA2</text>
<text x="125.7" y="72.5">SYNC</text>
<text x="179.6" y="72.5">ADC_DRDY</text>
<text x="27.3" y="80.1">DOUT7</text>
<text x="103.7" y="82.6">SDIO_CMD</text>
<text x="105.5" y="80.1">USEL1#3</text>
<text x="125.7" y="80.1">USEL10#2/SCL2</text>
<text x="125.7" y="82.6">USEL100#2</text>
<text x="24.1" y="85.2">ADC_SCK</text>
<text x="24.1" y="87.7">ADC_MISO</text>
<text x="103" y="87.7">ISEL_MID#3</text>
<text x="105.7" y="85.2">ADIB1_S</text>
<text x="125.7" y="85.2">ISEL_S#4</text>
<text x="125.7" y="87.7">ISEL_R#4</text>
<text x="24.1" y="90.2">ADC_MOSI</text>
<text x="24.1" y="92.8">ADC_START/SDA1</text>
<text x="24.1" y="95.3">ADC_CLK/SCL1</text>
<text x="102.3" y="90.2">ISEL_LOW#3</text>
<text x="103" y="92.8">ISEL10_R#3</text>
<text x="103" y="95.3">ISEL10_S#3</text>
<text x="125.7" y="90.2">ISEL10_S#4</text>
<text x="24.1" y="97.9">SLOW_DIN#1</text>
<text x="24.1" y="100.4">SLOW_DIN#0</text>
<text x="102.3" y="97.9">DAC_ALARM</text>
<text x="24.1" y="102.9">IRQ</text>
<text x="104.1" y="105.5">ADIB1_ID2</text>
<text x="125.7" y="105.5">DAC_CS#1</text>
<text x="24.1" y="108">DAC_CS_DUAL</text>
<text x="24.1" y="110.6">DAC_SCK</text>
<text x="24.1" y="113.1">DAC_MISO</text>
<text x="104.1" y="108">ADIB1_ID1</text>
<text x="104.1" y="110.6">ADIB1_ID0</text>
<text x="104.1" y="113.1">ADIB2_ID2</text>
<text x="125.7" y="108">DAC_CLR#1</text>
<text x="125.7" y="110.6">DAC_CLR-SEL#1</text>
<text x="125.7" y="113.1">DAC_CS#2</text>
<text x="198.5" y="110.6">BOOT0</text>
<text x="198.6" y="108">RESET</text>
<text x="24.1" y="115.6">DAC_MOSI</text>
<text x="104.1" y="115.6">ADIB2_ID1</text>
<text x="125.7" y="115.6">DAC_CLR#2</text>
</g>
<g font-size="1.8" fill="#808080">
<text x="229.1" y="34.4" transform="rotate(-90 229.1 34.4)">RN4-1</text>
<text x="231" y="38.2" transform="rotate(-90 231 38.2)">N.C.</text>
<text x="33" y="65.4">DR1206-33R-4/8</text>
<text x="42.6" y="62.8">RN5-1</text>
<text x="45.1" y="85.7">RN5-2</text>
<text x="45.1" y="88.2">RN5-3</text>
<text x="173.2" y="85.2">LF XTA</text>
<text x="179.1" y="85.2">L026392</text>
<text x="45.1" y="90.7">RN5-4</text>
<text x="45.1" y="113.6">RN6-3</text>
<text x="45.1" y="108.5">RN6-1</text>
<text x="45.1" y="111.1">RN6-2</text>
<text x="45.1" y="116.1">RN6-4</text>
<text x="57.8" y="161.6">BLM18AG102SH1D</text>
</g>
<g font-size="1.8" fill="#800080">
<text x="106.1" y="100.4">PCB_ID0</text>
<text x="116.2" y="100.4">PCB_ID0=0</text>
<text x="106.1" y="102.9">PCB_ID1</text>
<text x="141.6" y="133.4">Tant.</text>
</g>
<g font-size="1.8" fill="#800000">
<text x="137" y="130.9">+</text>
<text x="19.1" y="188.6">Licensed under the TAPR Open Hardware License (www.tapr.org/OHL)</text>
<text x="19.1" y="190.5">More info at http://www.envox.hr/eez</text>
<text x="19.1" y="192.4">Repository: https://github.com/eez-open</text>
</g>
</svg>
